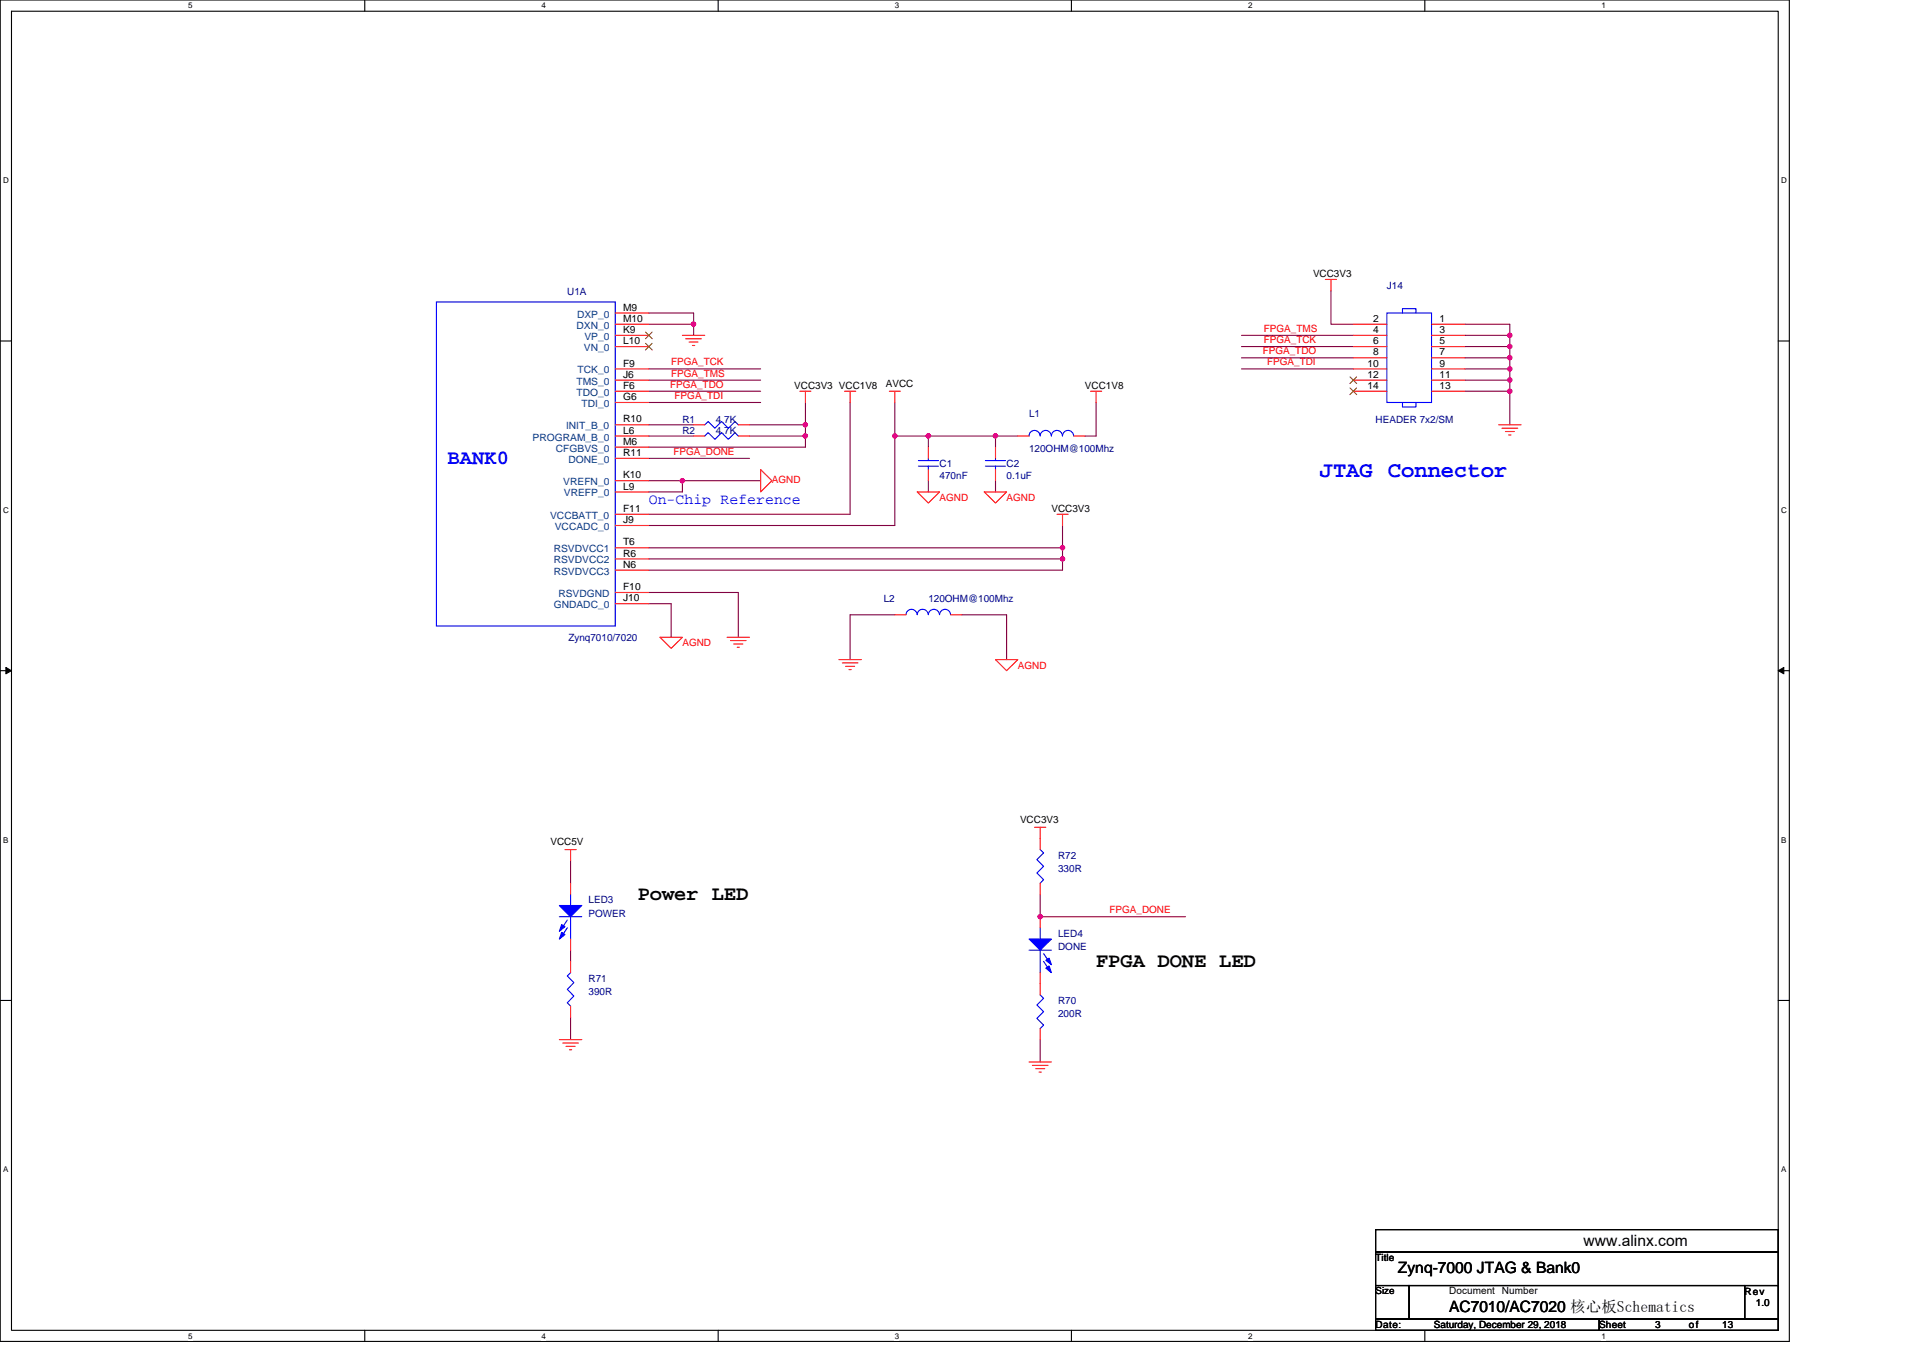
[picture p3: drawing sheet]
<svg xmlns="http://www.w3.org/2000/svg" width="297mm" height="210mm" viewBox="0 0 297 210" stroke-linecap="round" stroke-linejoin="round" font-family="sans-serif">
<path d="M0 0h276.4v207.3h-276.4zM1.8 1.7h272.9v203.8h-272.9z" fill="none" stroke="#000" stroke-width=".17"/>
<g fill="#fff">
<path d="M29.1 .2h.6v1.4h-.6z"/>
<path d="M29.1 205.7h.6v1.4h-.6z"/>
</g>
<path d="M56.3 0v1.7M56.3 205.5v1.8" fill="none" stroke="#000" stroke-width=".17"/>
<g fill="#fff">
<path d="M83.6 .2h.7v1.4h-.7z"/>
<path d="M83.6 205.7h.7v1.4h-.7z"/>
</g>
<path d="M110.9 0v1.7M110.9 205.5v1.8" fill="none" stroke="#000" stroke-width=".17"/>
<g fill="#fff">
<path d="M138.2 .2h.7v1.4h-.7z"/>
<path d="M138.2 205.7h.7v1.4h-.7z"/>
</g>
<path d="M165.5 0v1.7M165.5 205.5v1.8" fill="none" stroke="#000" stroke-width=".17"/>
<g fill="#fff">
<path d="M192.8 .2h.6v1.4h-.6z"/>
<path d="M192.8 205.7h.6v1.4h-.6z"/>
</g>
<path d="M220.1 0v1.7M220.1 205.5v1.8" fill="none" stroke="#000" stroke-width=".17"/>
<g fill="#fff">
<path d="M247.4 .2h.6v1.4h-.6z"/>
<path d="M247.4 205.7h.6v1.4h-.6z"/>
<path d="M.5 27.2h.8v1.4h-.8z"/>
<path d="M275.1 27.2h.9v1.4h-.9z"/>
<path d="M.5 78.1h.8v1.4h-.8z"/>
<path d="M275.1 78.1h.9v1.4h-.9z"/>
</g>
<path d="M0 52.7h1.8M274.7 52.7h1.7" fill="none" stroke="#000" stroke-width=".17"/>
<g fill="#fff">
<path d="M.5 129.1h.8v1.4h-.8z"/>
<path d="M275.1 129.1h.8v1.4h-.8z"/>
</g>
<path d="M0 103.6h1.8M274.7 103.6h1.7" fill="none" stroke="#000" stroke-width=".17"/>
<path d="M.9 103.1l.9 .5-.9 .5zM274.7 103.6l.8-.5v1z" fill="#000" stroke="#000" stroke-width=".15"/>
<g fill="#fff">
<path d="M.5 180h.8v1.4h-.8z"/>
<path d="M275.1 180h.8v1.4h-.8z"/>
</g>
<path d="M0 154.6h1.8M274.7 154.6h1.7M212.5 190h62.2v3.5h-62.2zM212.5 193.5h62.2v5.1h-62.2zM212.5 198.6h5.2v5.2h-5.2zM217.7 198.6h51.8v5.2h-51.8zM269.5 198.6h5.2v5.2h-5.2zM212.5 203.8h34.5v1.7h-34.5zM247 203.8h27.7v1.7h-27.7z" fill="none" stroke="#000" stroke-width=".17"/>
<g fill="none" stroke="#800040" stroke-width=".17">
<path d="M100.2 58.7h17.3M100.2 57h17.3M100.2 48.4h6.9v1.7M100.2 50.1h6.9M107.1 50.1v1.7M191.8 53.6h17.2M191.8 57h17.2M191.8 55.3h17.2M191.8 51.8h17.2M205.6 44.9v5.2h3.4M226.3 53.6h6.9M226.3 51.8h6.9"/>
<path d="M226.3 50.1h6.9v1.7M226.3 58.7h6.9M226.3 57h6.9M226.3 55.3h6.9M233.2 55.3v1.7M233.2 58.7v1.8M233.2 53.6v1.7M233.2 57v1.7M233.2 51.8v1.8M100.2 74.3h5.2v1.7h-5.2M100.2 60.5h17.3M100.2 62.2h17.3"/>
<path d="M100.2 65.6h6.9M100.2 67.4h6.9M100.2 70.8h15.6M105.4 74.3h12.1M115.8 65.6h8.6M115.8 67.4h8.6M124.4 65.6v1.8M124.4 62.2v3.4M124.4 67.4v1.7h-24.2M131.3 62.2v17.3h-31.1M138.2 67.4v13.8h-38M138.2 62.2v5.2"/>
<path d="M138.2 67.4h5.2v1.7M143.4 67.4h10.4M143.4 74.3v1.7M153.8 67.4h3.4M153.8 74.3v1.7M153.8 67.4v1.7M169.3 62.2v5.2h-1.7M226.3 60.5h6.9M233.2 60.5v5.1M100.2 84.6h63.9M100.2 86.4h63.9M100.2 91.5h13.8v7"/>
<path d="M100.2 93.3h3.5v5.2M138.2 95h-6.9v6.9M148.6 95h6.9v6.9M164.1 86.4v1.7h-63.9M164.1 81.2v3.4M164.1 84.6v1.8M88.1 133v3.5M160.7 138.2v3.4h22.4M88.1 157.2v3.4M88.1 146.8v1.7M160.7 160.6v3.5"/>
</g>
<g fill="#f0f" stroke="#f0f" stroke-width=".17">
<circle cx="107.1" cy="50.1" r=".34"/>
<circle cx="124.4" cy="65.6" r=".34"/>
<circle cx="105.4" cy="74.3" r=".34"/>
<circle cx="138.2" cy="67.3" r=".34"/>
<circle cx="164.1" cy="84.6" r=".34"/>
<circle cx="164.1" cy="86.4" r=".34"/>
<circle cx="124.4" cy="67.3" r=".34"/>
<circle cx="153.8" cy="67.3" r=".34"/>
<circle cx="143.4" cy="67.3" r=".34"/>
<circle cx="233.2" cy="55.3" r=".34"/>
<circle cx="233.2" cy="60.4" r=".34"/>
<circle cx="233.2" cy="53.5" r=".33"/>
<circle cx="233.2" cy="58.7" r=".34"/>
<circle cx="233.2" cy="57" r=".34"/>
<circle cx="233.2" cy="51.8" r=".34"/>
<circle cx="160.7" cy="141.6" r=".34"/>
</g>
<g fill="none" stroke="#f00" stroke-width=".17">
<path d="M95 48.4h5.2M95 50.1h5.2M95 51.8h5.2M95 53.6h5.2M95 57h5.2M95 58.7h5.2M105.4 51.8h3.5M105.9 52.3h2.4M106.4 52.9h1.4M107 53.4h.3M204.7 43.2h1.8M205.6 43.2v1.7"/>
<path d="M209 50.1h5.2M209 51.8h5.2M209 53.6h5.2M209 55.3h5.2M209 57h5.2M209 58.7h5.2M221.1 50.1h5.2M221.1 51.8h5.2M221.1 53.6h5.2M221.1 55.3h5.2M221.1 57h5.2M221.1 58.7h5.2"/>
<path d="M95 60.5h5.2M95 62.2h5.2M95 65.6h5.2M95 67.4h5.2M95 69.1h5.2M95 70.8h5.2M95 74.3h5.2M95 76h5.2M95 79.5h5.2M107.1 67.4h1.8M107.1 65.6h1.8M114 67.4h1.8"/>
<path d="M114 65.6h1.8M117.5 72.6l1.7 1.7-1.7 1.7zM123.5 60.5h1.8M124.4 60.5v1.7M130.4 60.5h1.8M131.3 60.5v1.7M137.4 60.5h1.7M138.2 60.5v1.7M141.7 76h3.4l-1.7 1.7zM143.4 69.1v1.7M143.4 72.6v1.7M152 76h3.5l-1.7 1.7z"/>
<path d="M153.8 69.1v1.7M153.8 72.6v1.7M157.2 67.4h1.8M163.3 79.5h1.7M164.1 79.5v1.7M165.9 67.4h1.7M168.4 60.5h1.8M169.3 60.5v1.7M209 60.5h5.2M221.1 60.5h5.2M231.5 65.6h3.4M232 66.2h2.4"/>
<path d="M232.5 66.7h1.4M233 67.2h.4M95 81.2h5.2M95 84.6h5.2M95 86.4h5.2M95 88.1h5.2M95 91.5h5.2M95 93.3h5.2M102 98.5h3.4l-1.7 1.7zM112.3 98.5h3.5M112.8 99h2.4M113.3 99.5h1.4"/>
<path d="M138.2 95h1.8M146.9 95h1.7M113.9 100h.3M129.6 101.9h3.5M130.1 102.4h2.4M130.6 103h1.4M131.1 103.5h.4M153.8 101.9h3.4l-1.7 1.7zM87.3 131.3h1.7M88.1 131.3v1.7M88.1 136.5v1.7M159.8 127.8h1.7"/>
<path d="M160.7 127.8v3.5M160.7 136.5v1.7M88.1 155.4v1.8M88.1 148.5v1.8M88.1 145.1v1.7M160.7 158.9v1.7M160.7 150.3v3.4M160.7 141.6v1.8M86.4 160.6h3.5M86.9 161.2h2.4M87.4 161.7h1.4M88 162.2h.3"/>
<path d="M159 164.1h3.4M159.5 164.6h2.4M160 165.1h1.4M160.5 165.7h.3"/>
</g>
<g fill="none" stroke="#00f" stroke-width=".17">
<path d="M67.4 46.7h27.6v50h-27.6zM214.2 48.4h6.9v13.8h-6.9zM216.6 48.4v-.7h2.1v.7M108.9 67.4l.5-.6 1 1.1 1.1-1.1 1 1.1 1-1.1 .5 .6M108.9 65.6l.5-.5 1 1.1 1.1-1.1 1 1.1 1-1.1 .5 .5M141.9 72h3.1M141.9 71.2h3.1M143.4 70.8v.4M143.4 72v.6M152.2 72h3.1M152.2 71.2h3.1M153.8 70.8v.4"/>
<path d="M153.8 72v.6M160.7 67.4a.85 .85 0 0 0-.9-.9 .85 .85 0 0 0-.8 .9M162.4 67.4a.86 .86 0 0 0-.9-.9 .86 .86 0 0 0-.8 .9M165.8 67.4a.87 .87 0 0 0-.8-.9 .87 .87 0 0 0-.9 .9 .85 .85 0 0 0-.8-.9 .85 .85 0 0 0-.9 .9M216.6 62.2v.7h2.1v-.7M146.8 95a.86 .86 0 0 0-.8-.9 .86 .86 0 0 0-.9 .9 .87 .87 0 0 0-.9-.9 .87 .87 0 0 0-.8 .9 .86 .86 0 0 0-.9-.9 .86 .86 0 0 0-.8 .9 .86 .86 0 0 0-.9-.9 .86 .86 0 0 0-.8 .9M88.1 138.2v1.7M160.7 131.3l.5 .5-1 1 1 1.1-1 1 1 1-.5 .6M86.4 141.6h3.5M87.6 142.2l-1 1.5M87.6 143.4l-1 1.5M88.1 150.3l-.5 .5 1 1-1 1.1 1 1-1 1 .5 .5"/>
<path d="M88.1 141.6v3.5M159 146.8h3.4M160.7 153.7l.5 .5-1 1.1 1 1-1 1.1 1 1-.5 .5M160.7 143.4v1.7M160.7 146.8v3.5M161.2 147.3l1 1.6M161.2 148.5l1 1.6"/>
</g>
<path d="M99.7 51.3l1.1 1M99.7 53l1.1 1.1M100.7 51.3l-1 1M100.7 53l-1 1.1M208.5 58.2l1.1 1.1M208.5 59.9l1.1 1.1M209.5 58.2l-1 1.1M209.5 59.9l-1 1.1" fill="none" stroke="#804000" stroke-width=".15"/>
<g fill="#00f" stroke="#00f" stroke-width=".17">
<path d="M86.4 139.9h3.5l-1.8 1.7z"/>
<path d="M86.8 142.9l.5 .3-.9 .7z"/>
<path d="M86.8 144.1l.5 .3-.9 .7z"/>
<path d="M159 145.1h3.4l-1.7 1.7z"/>
<path d="M161.5 148.4l.5-.4 .4 1.1z"/>
<path d="M161.5 149.6l.5-.4 .4 1.1z"/>
</g>
<text font-size="3.4" fill="#00f" x="203.9" y="73.7">JTAG Connector</text>
<text font-size="3.2" fill="#00f" x="69.1" y="71.7">BANK0</text>
<g font-size="3.2">
<text x="98.5" y="139.1">Power LED</text>
<text x="169.3" y="149.5">FPGA DONE LED</text>
</g>
<g font-size="2.4">
<text x="215.9" y="196.7">Zynq-7000 JTAG &amp; Bank0</text>
<text x="244.6" y="192.4">www.alinx.com</text>
<text x="223.8" y="202.7">AC7010/AC7020 核心板Schematics</text>
<text x="223.8" y="202.7">AC7010/</text>
</g>
<text font-size="2.3" fill="#00f" x="100.2" y="77.9">On-Chip Reference</text>
<g font-size="1.5" fill="#000080">
<text x="87.6" y="45.6">U1A</text>
<text x="214.2" y="44.6">J14</text>
<text x="105.4" y="65.3">R1</text>
<text x="110.6" y="65.3">4.7K</text>
<text x="159" y="64.5">L1</text>
<text x="212.5" y="65.3">HEADER 7x2/SM</text>
<text x="105.4" y="67">R2</text>
<text x="110.6" y="67">4.7K</text>
<text x="159" y="69.8">120OHM@100Mhz</text>
<text x="145.1" y="72.2">C1</text>
<text x="145.1" y="74">470nF</text>
<text x="155.5" y="72.2">C2</text>
<text x="155.5" y="74">0.1uF</text>
<text x="136.5" y="92.9">L2</text>
<text x="143.4" y="92.9">120OHM@100Mhz</text>
<text x="87.8" y="99">Zynq7010/7020</text>
<text x="163.4" y="132.7">R72</text>
<text x="163.4" y="134.7">330R</text>
<text x="90.9" y="139.6">LED3</text>
<text x="90.9" y="141.6">POWER</text>
<text x="163.4" y="144.8">LED4</text>
<text x="163.4" y="146.8">DONE</text>
<text x="90.9" y="151.7">R71</text>
<text x="90.9" y="153.8">390R</text>
<text x="163.4" y="155.1">R70</text>
<text x="163.4" y="157.2">200R</text>
</g>
<g font-size="1.5">
<text x="202.8" y="42.9">VCC3V3</text>
<text x="96.2" y="51.5">K9</text>
<text x="96.2" y="49.7">M10</text>
<text x="96.2" y="53.2">L10</text>
<text x="96.2" y="48">M9</text>
<text x="212.1" y="49.7">2</text>
<text x="212.1" y="51.5">4</text>
<text x="212.1" y="53.2">6</text>
<text x="222.3" y="49.7">1</text>
<text x="222.3" y="51.5">3</text>
<text x="222.3" y="53.2">5</text>
<text x="96.2" y="58.4">J6</text>
<text x="96.2" y="56.6">F9</text>
<text x="136.8" y="59.8">AVCC</text>
<text x="211.2" y="56.6">10</text>
<text x="211.2" y="58.4">12</text>
<text x="212.1" y="54.9">8</text>
<text x="222.3" y="54.9">7</text>
<text x="222.3" y="56.6">9</text>
<text x="222.3" y="58.4">11</text>
<text x="96.2" y="61.8">G6</text>
<text x="96.2" y="60.1">F6</text>
<text x="96.2" y="65.3">R10</text>
<text x="122.7" y="60.1">VCC3V3 VCC1V8</text>
<text x="167.6" y="60.1">VCC1V8</text>
<text x="211.2" y="60.1">14</text>
<text x="222.3" y="60.1">13</text>
<text x="96.2" y="68.7">M6</text>
<text x="96.2" y="70.5">R11</text>
<text x="96.2" y="67">L6</text>
<text x="96.2" y="73.9">K10</text>
<text x="96.2" y="75.6">L9</text>
<text x="96.2" y="80.8">J9</text>
<text x="96.2" y="79.1">F11</text>
<text x="162.4" y="79.1">VCC3V3</text>
<text x="96.2" y="84.3">T6</text>
<text x="96.2" y="86">R6</text>
<text x="96.2" y="87.7">N6</text>
<text x="96.2" y="91.2">F10</text>
<text x="96.2" y="92.9">J10</text>
<text x="85" y="130.6">VCC5V</text>
<text x="157.6" y="127.1">VCC3V3</text>
<text x="212.5" y="194.9">Title</text>
<text x="212.5" y="200">Size</text>
<text x="223.8" y="200">Document Number</text>
<text x="269.5" y="200">Rev</text>
<text x="271.2" y="201.8">1.0</text>
<text x="212.5" y="205.2">Date:</text>
<text x="221.5" y="205.2">Saturday, December 29, 2018</text>
<text x="247" y="205.2">Sheet</text>
<text x="255.7" y="205.2">3</text>
<text x="260.9" y="205.2">of</text>
<text x="266" y="205.2">13</text>
</g>
<g font-size="1.5" fill="#004080">
<text x="89" y="50.8">DXN_0</text>
<text x="89.1" y="49.1">DXP_0</text>
<text x="90.3" y="52.5">VP_0</text>
<text x="89" y="59.4">TMS_0</text>
<text x="89.2" y="57.7">TCK_0</text>
<text x="90.2" y="54.3">VN_0</text>
<text x="89" y="61.2">TDO_0</text>
<text x="89.8" y="62.9">TDI_0</text>
<text x="82.3" y="68.1">PROGRAM_B_0</text>
<text x="85.9" y="69.8">CFGBVS_0</text>
<text x="87.4" y="66.3">INIT_B_0</text>
<text x="87.8" y="71.5">DONE_0</text>
<text x="87" y="75">VREFN_0</text>
<text x="87.1" y="76.7">VREFP_0</text>
<text x="85" y="80.2">VCCBATT_0</text>
<text x="85.7" y="81.9">VCCADC_0</text>
<text x="85.5" y="85.3">RSVDVCC1</text>
<text x="85.5" y="87.1">RSVDVCC2</text>
<text x="85.5" y="88.8">RSVDVCC3</text>
<text x="85.5" y="94">GNDADC_0</text>
<text x="86.3" y="92.2">RSVDGND</text>
</g>
<g font-size="1.5" fill="#f00">
<text x="195.2" y="53">FPGA_TCK</text>
<text x="195.2" y="51.3">FPGA_TMS</text>
<text x="103.5" y="59.9">FPGA_TDO</text>
<text x="103.7" y="58.2">FPGA_TMS</text>
<text x="103.7" y="56.5">FPGA_TCK</text>
<text x="195" y="54.7">FPGA_TDO</text>
<text x="195.7" y="56.5">FPGA_TDI</text>
<text x="104.2" y="61.6">FPGA_TDI</text>
<text x="104" y="70.3">FPGA_DONE</text>
<text x="119.2" y="74.6">AGND</text>
<text x="145.1" y="77.4">AGND</text>
<text x="155.5" y="77.4">AGND</text>
<text x="105.4" y="99.9">AGND</text>
<text x="157.2" y="103.3">AGND</text>
<text x="171.4" y="141.1">FPGA_DONE</text>
</g>
<g font-size="1.2">
<text x="29.1" y="1.3">5</text>
<text x="83.6" y="1.3">4</text>
<text x="138.2" y="1.3">3</text>
<text x="192.8" y="1.3">2</text>
<text x="247.4" y="1.3">1</text>
<text x=".5" y="28.3">D</text>
<text x="275.1" y="28.3">D</text>
<text x=".5" y="79.2">C</text>
<text x="275.1" y="79.2">C</text>
<text x=".5" y="130.2">B</text>
<text x="275.1" y="130.2">B</text>
<text x=".5" y="181.1">A</text>
<text x="275.1" y="181.1">A</text>
<text x="29.1" y="206.8">5</text>
<text x="83.6" y="206.8">4</text>
<text x="138.2" y="206.8">3</text>
<text x="192.8" y="206.8">2</text>
<text x="247.4" y="206.8">1</text>
</g>
</svg>
